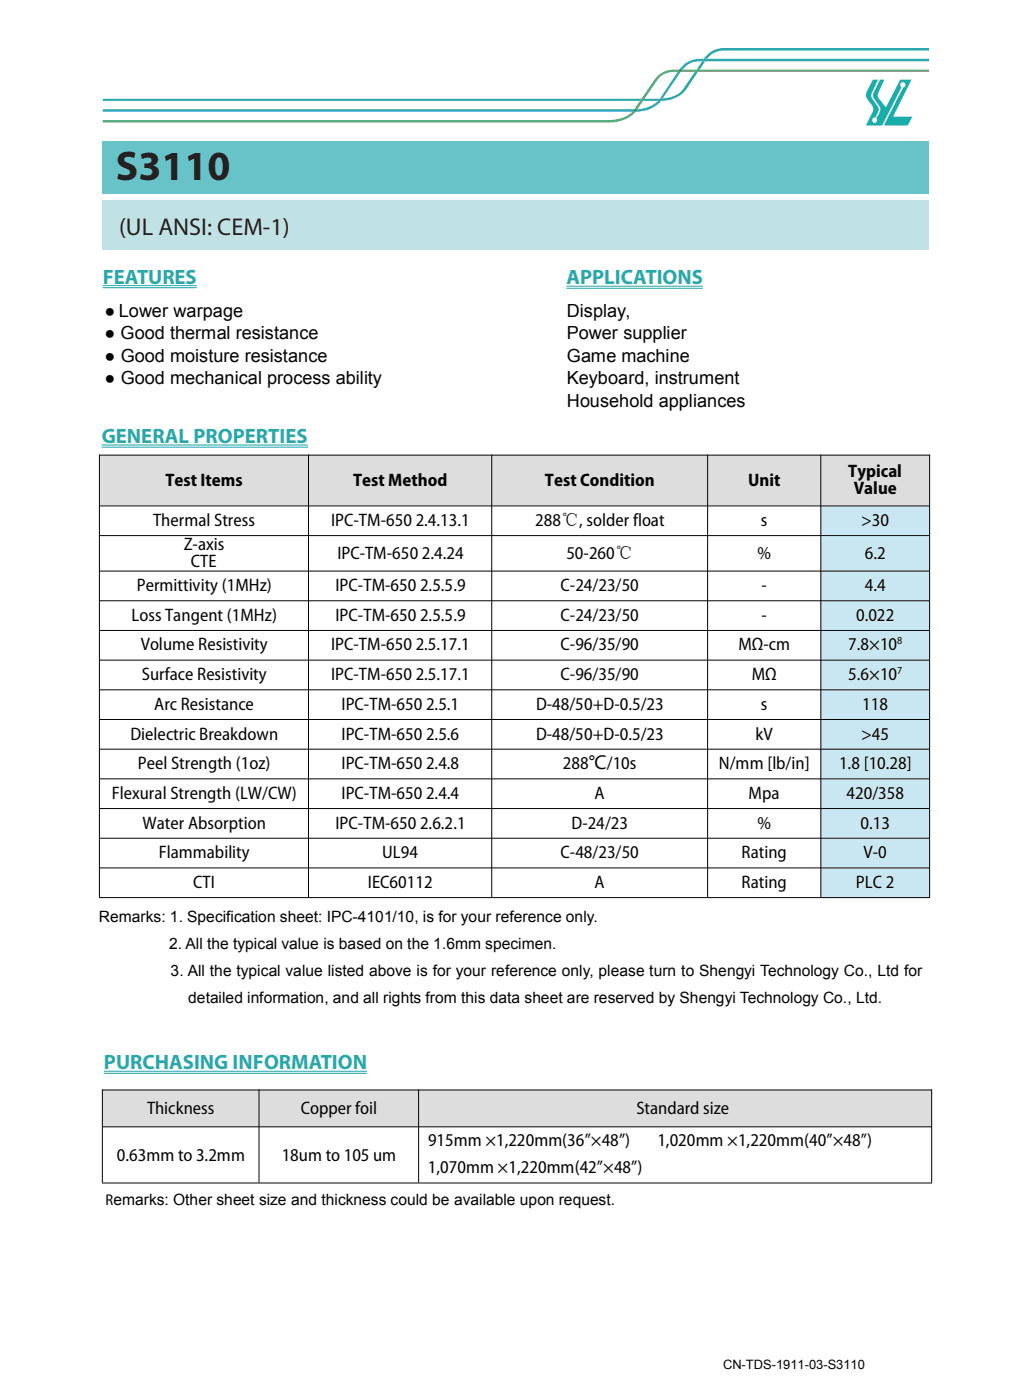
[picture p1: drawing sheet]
<svg xmlns="http://www.w3.org/2000/svg" width="210mm" height="285mm" viewBox="0 0 210 285" stroke-linecap="round" stroke-linejoin="round" font-family="sans-serif">
<path d="M20.9 40.8h168.4v10.1h-168.4z" fill="#c0e2e5"/>
<path d="M20.9 28.8h168.4v10.6h-168.4z" fill="#68c3c9"/>
<path d="M20.9 24.5h103.2a6.4 6.4 0 0 0 5-2.1l4.1-6a4.8 4.8 0 0 1 4.2-2.2h51.9v.4h-51.9a4.1 4.1 0 0 0-3.8 2.1l-4.1 6a7.2 7.2 0 0 1-5.4 2.3h-103.2z" fill-rule="evenodd" fill="#61b047"/>
<path d="M20.9 20.1v.5h109.4l.3-.5zM131.2 20.1l-.3 .5h3.2l.3-.5zM135 20l-.3 .6a6.6 6.6 0 0 0 5-2.2l2.5-3.8h-.6l-2.3 3.4a5.4 5.4 0 0 1-4.3 2zM143 12.5l-1.1 1.7h.6l1.1-1.7zM144.1 11.1l-.7 .9h.6a4.3 4.3 0 0 1 3.5-1.7h41.8v-.5h-41.8a4.6 4.6 0 0 0-3.4 1.3z" fill-rule="evenodd" fill="#23aca3"/>
<path d="M130.6 20.1l-.3 .5h.6l.3-.5zM141.9 14.2l-.3 .4h.6l.3-.4z" fill="#339c4c"/>
<path d="M20.9 22.3v.5h108l.3-.5zM129.8 22.3l-.3 .5a6.4 6.4 0 0 0 5.2-2.2h-.6a6.6 6.6 0 0 1-4.3 1.7zM138.1 14.6l-3.7 5.5 .6-.1 3.7-5.4zM139.2 13.3l-.8 .9h.6a4.4 4.4 0 0 1 4-1.7l.4-.5a5.3 5.3 0 0 0-4.2 1.3zM144 12l-.4 .5h45.7v-.5z" fill-rule="evenodd" fill="#279fcf"/>
<path d="M129.2 22.3l-.3 .5h.6l.3-.5zM138.4 14.2l-.3 .4h.6l.3-.4z" fill-rule="evenodd" fill="#2d9149"/>
<path d="M134.3 20.2l-.2 .4h.6l.3-.6zM143.4 12l-.4 .5h.6l.4-.5z" fill-rule="evenodd" fill="#2c9299"/>
<path d="M177.8 16.2h1l-1.2 2.7-.1 .6 .2 .6 1.1 1.6a.98 .98 0 0 1 0 1.3l-.5 1a.52 .52 0 0 0-.6 .6 .52 .52 0 0 0 .7 .4 .52 .52 0 0 0 .2-.8l-.1-.1 .7-1.3a1.03 1.03 0 0 0-.2-1.3l-1-1.5-.2-.5 .1-.6 1.4-2.7h.8l-1.2 2.7-.1 .6 .1 .5 1.6 1.9 2.9-5.7h2.3l-3.8 7.6h3.9l-.9 1.8h-4.9l4-7.8a.55 .55 0 0 0 .4-.7 .55 .55 0 0 0-.8-.2 .55 .55 0 0 0 0 .9l-3.9 7.8h-3.3l1.3-2.7a1.19 1.19 0 0 0 0-1.4 4.1 4.1 0 0 1-1.3-2l.1-.8z" fill-rule="evenodd" fill="#0cafb6"/>
<path d="M20.3 92.7h42.5v10.3h-42.5z" fill-rule="evenodd" fill="#fff"/>
<path d="M20.3 92.8h42.5v10.2h-42.5z" fill="#ddd"/>
<path d="M62.8 92.7h37.4v10.3h-37.4z" fill-rule="evenodd" fill="#fff"/>
<path d="M62.9 92.8h37.2v10.2h-37.2z" fill="#ddd"/>
<path d="M100.2 92.7h43.9v10.3h-43.9z" fill-rule="evenodd" fill="#fff"/>
<path d="M100.2 92.8h43.9v10.2h-43.9z" fill="#ddd"/>
<path d="M144.1 92.7h23.1v10.3h-23.1z" fill-rule="evenodd" fill="#fff"/>
<path d="M144.2 92.8h23v10.2h-23z" fill="#ddd"/>
<path d="M167.2 92.7h22.2v10.3h-22.2z" fill-rule="evenodd" fill="#fff"/>
<path d="M167.2 92.8h22.1v10.2h-22.1z" fill="#ddd"/>
<g fill="#fff">
<path d="M20.3 103h42.5v6.1h-42.5z" fill-rule="evenodd"/>
<path d="M62.8 103h37.4v6.1h-37.4z" fill-rule="evenodd"/>
<path d="M100.2 103h43.9v6.1h-43.9z" fill-rule="evenodd"/>
<path d="M144.1 103h23.1v6.1h-23.1z" fill-rule="evenodd"/>
<path d="M167.2 103h22.2v6.1h-22.2z" fill-rule="evenodd"/>
</g>
<g fill="#fff">
<path d="M20.3 103.2h42.5v5.9h-42.5z"/>
<path d="M62.9 103.2h37.2v5.9h-37.2z"/>
<path d="M100.2 103.2h43.9v5.9h-43.9z"/>
<path d="M144.2 103.2h23v5.9h-23z"/>
</g>
<path d="M167.2 103.2h22.1v5.9h-22.1z" fill="#c9e7f3"/>
<g fill="#fff">
<path d="M20.3 109.1h42.5v7.2h-42.5z" fill-rule="evenodd"/>
<path d="M62.8 109.1h37.4v7.2h-37.4z" fill-rule="evenodd"/>
<path d="M100.2 109.1h43.9v7.2h-43.9z" fill-rule="evenodd"/>
<path d="M144.1 109.1h23.1v7.2h-23.1z" fill-rule="evenodd"/>
<path d="M167.2 109.1h22.2v7.2h-22.2z" fill-rule="evenodd"/>
</g>
<g fill="#fff">
<path d="M20.3 109.2h42.5v7.1h-42.5z"/>
<path d="M62.9 109.2h37.2v7.1h-37.2z"/>
<path d="M100.2 109.2h43.9v7.1h-43.9z"/>
<path d="M144.2 109.2h23v7.1h-23z"/>
</g>
<path d="M167.2 109.2h22.1v7.1h-22.1z" fill="#c9e7f3"/>
<g fill="#fff">
<path d="M20.3 116.3h42.5v6.1h-42.5z" fill-rule="evenodd"/>
<path d="M62.8 116.3h37.4v6.1h-37.4z" fill-rule="evenodd"/>
<path d="M100.2 116.3h43.9v6.1h-43.9z" fill-rule="evenodd"/>
<path d="M144.1 116.3h23.1v6.1h-23.1z" fill-rule="evenodd"/>
<path d="M167.2 116.3h22.2v6.1h-22.2z" fill-rule="evenodd"/>
</g>
<g fill="#fff">
<path d="M20.3 116.5h42.5v5.9h-42.5z"/>
<path d="M62.9 116.5h37.2v5.9h-37.2z"/>
<path d="M100.2 116.5h43.9v5.9h-43.9z"/>
<path d="M144.2 116.5h23v5.9h-23z"/>
</g>
<path d="M167.2 116.5h22.1v5.9h-22.1z" fill="#c9e7f3"/>
<g fill="#fff">
<path d="M20.3 122.4h42.5v6h-42.5z" fill-rule="evenodd"/>
<path d="M62.8 122.4h37.4v6h-37.4z" fill-rule="evenodd"/>
<path d="M100.2 122.4h43.9v6h-43.9z" fill-rule="evenodd"/>
<path d="M144.1 122.4h23.1v6h-23.1z" fill-rule="evenodd"/>
<path d="M167.2 122.4h22.2v6h-22.2z" fill-rule="evenodd"/>
</g>
<g fill="#fff">
<path d="M20.3 122.5h42.5v5.9h-42.5z"/>
<path d="M62.9 122.5h37.2v5.9h-37.2z"/>
<path d="M100.2 122.5h43.9v5.9h-43.9z"/>
<path d="M144.2 122.5h23v5.9h-23z"/>
</g>
<path d="M167.2 122.5h22.1v5.9h-22.1z" fill="#c9e7f3"/>
<g fill="#fff">
<path d="M20.3 128.4h42.5v6.1h-42.5z" fill-rule="evenodd"/>
<path d="M62.8 128.4h37.4v6.1h-37.4z" fill-rule="evenodd"/>
<path d="M100.2 128.4h43.9v6.1h-43.9z" fill-rule="evenodd"/>
<path d="M144.1 128.4h23.1v6.1h-23.1z" fill-rule="evenodd"/>
<path d="M167.2 128.4h22.2v6.1h-22.2z" fill-rule="evenodd"/>
</g>
<g fill="#fff">
<path d="M20.3 128.6h42.5v5.9h-42.5z"/>
<path d="M62.9 128.6h37.2v5.9h-37.2z"/>
<path d="M100.2 128.6h43.9v5.9h-43.9z"/>
<path d="M144.2 128.6h23v5.9h-23z"/>
</g>
<path d="M167.2 128.6h22.1v5.9h-22.1z" fill="#c9e7f3"/>
<g fill="#fff">
<path d="M20.3 134.5h42.5v6h-42.5z" fill-rule="evenodd"/>
<path d="M62.8 134.5h37.4v6h-37.4z" fill-rule="evenodd"/>
<path d="M100.2 134.5h43.9v6h-43.9z" fill-rule="evenodd"/>
<path d="M144.1 134.5h23.1v6h-23.1z" fill-rule="evenodd"/>
<path d="M167.2 134.5h22.2v6h-22.2z" fill-rule="evenodd"/>
</g>
<g fill="#fff">
<path d="M20.3 134.6h42.5v5.9h-42.5z"/>
<path d="M62.9 134.6h37.2v5.9h-37.2z"/>
<path d="M100.2 134.6h43.9v5.9h-43.9z"/>
<path d="M144.2 134.6h23v5.9h-23z"/>
</g>
<path d="M167.2 134.6h22.1v5.9h-22.1z" fill="#c9e7f3"/>
<g fill="#fff">
<path d="M20.3 140.5h42.5v6.1h-42.5z" fill-rule="evenodd"/>
<path d="M62.8 140.5h37.4v6.1h-37.4z" fill-rule="evenodd"/>
<path d="M100.2 140.5h43.9v6.1h-43.9z" fill-rule="evenodd"/>
<path d="M144.1 140.5h23.1v6.1h-23.1z" fill-rule="evenodd"/>
<path d="M167.2 140.5h22.2v6.1h-22.2z" fill-rule="evenodd"/>
</g>
<g fill="#fff">
<path d="M20.3 140.7h42.5v5.9h-42.5z"/>
<path d="M62.9 140.7h37.2v5.9h-37.2z"/>
<path d="M100.2 140.7h43.9v5.9h-43.9z"/>
<path d="M144.2 140.7h23v5.9h-23z"/>
</g>
<path d="M167.2 140.7h22.1v5.9h-22.1z" fill="#c9e7f3"/>
<g fill="#fff">
<path d="M20.3 146.6h42.5v6h-42.5z" fill-rule="evenodd"/>
<path d="M62.8 146.6h37.4v6h-37.4z" fill-rule="evenodd"/>
<path d="M100.2 146.6h43.9v6h-43.9z" fill-rule="evenodd"/>
<path d="M144.1 146.6h23.1v6h-23.1z" fill-rule="evenodd"/>
<path d="M167.2 146.6h22.2v6h-22.2z" fill-rule="evenodd"/>
</g>
<g fill="#fff">
<path d="M20.3 146.7h42.5v5.9h-42.5z"/>
<path d="M62.9 146.7h37.2v5.9h-37.2z"/>
<path d="M100.2 146.7h43.9v5.9h-43.9z"/>
<path d="M144.2 146.7h23v5.9h-23z"/>
</g>
<path d="M167.2 146.7h22.1v5.9h-22.1z" fill="#c9e7f3"/>
<g fill="#fff">
<path d="M20.3 152.6h42.5v6.1h-42.5z" fill-rule="evenodd"/>
<path d="M62.8 152.6h37.4v6.1h-37.4z" fill-rule="evenodd"/>
<path d="M100.2 152.6h43.9v6.1h-43.9z" fill-rule="evenodd"/>
<path d="M144.1 152.6h23.1v6.1h-23.1z" fill-rule="evenodd"/>
<path d="M167.2 152.6h22.2v6.1h-22.2z" fill-rule="evenodd"/>
</g>
<g fill="#fff">
<path d="M20.3 152.8h42.5v5.9h-42.5z"/>
<path d="M62.9 152.8h37.2v5.9h-37.2z"/>
<path d="M100.2 152.8h43.9v5.9h-43.9z"/>
<path d="M144.2 152.8h23v5.9h-23z"/>
</g>
<path d="M167.2 152.8h22.1v5.9h-22.1z" fill="#c9e7f3"/>
<g fill="#fff">
<path d="M20.3 158.7h42.5v6h-42.5z" fill-rule="evenodd"/>
<path d="M62.8 158.7h37.4v6h-37.4z" fill-rule="evenodd"/>
<path d="M100.2 158.7h43.9v6h-43.9z" fill-rule="evenodd"/>
<path d="M144.1 158.7h23.1v6h-23.1z" fill-rule="evenodd"/>
<path d="M167.2 158.7h22.2v6h-22.2z" fill-rule="evenodd"/>
</g>
<g fill="#fff">
<path d="M20.3 158.8h42.5v5.9h-42.5z"/>
<path d="M62.9 158.8h37.2v5.9h-37.2z"/>
<path d="M100.2 158.8h43.9v5.9h-43.9z"/>
<path d="M144.2 158.8h23v5.9h-23z"/>
</g>
<path d="M167.2 158.8h22.1v5.9h-22.1z" fill="#c9e7f3"/>
<g fill="#fff">
<path d="M20.3 164.7h42.5v6.1h-42.5z" fill-rule="evenodd"/>
<path d="M62.8 164.7h37.4v6.1h-37.4z" fill-rule="evenodd"/>
<path d="M100.2 164.7h43.9v6.1h-43.9z" fill-rule="evenodd"/>
<path d="M144.1 164.7h23.1v6.1h-23.1z" fill-rule="evenodd"/>
<path d="M167.2 164.7h22.2v6.1h-22.2z" fill-rule="evenodd"/>
</g>
<g fill="#fff">
<path d="M20.3 164.9h42.5v5.9h-42.5z"/>
<path d="M62.9 164.9h37.2v5.9h-37.2z"/>
<path d="M100.2 164.9h43.9v5.9h-43.9z"/>
<path d="M144.2 164.9h23v5.9h-23z"/>
</g>
<path d="M167.2 164.9h22.1v5.9h-22.1z" fill="#c9e7f3"/>
<g fill="#fff">
<path d="M20.3 170.8h42.5v6h-42.5z" fill-rule="evenodd"/>
<path d="M62.8 170.8h37.4v6h-37.4z" fill-rule="evenodd"/>
<path d="M100.2 170.8h43.9v6h-43.9z" fill-rule="evenodd"/>
<path d="M144.1 170.8h23.1v6h-23.1z" fill-rule="evenodd"/>
<path d="M167.2 170.8h22.2v6h-22.2z" fill-rule="evenodd"/>
</g>
<g fill="#fff">
<path d="M20.3 170.9h42.5v5.9h-42.5z"/>
<path d="M62.9 170.9h37.2v5.9h-37.2z"/>
<path d="M100.2 170.9h43.9v5.9h-43.9z"/>
<path d="M144.2 170.9h23v5.9h-23z"/>
</g>
<path d="M167.2 170.9h22.1v5.9h-22.1z" fill="#c9e7f3"/>
<g fill="#fff">
<path d="M20.3 176.8h42.5v6.2h-42.5z" fill-rule="evenodd"/>
<path d="M62.8 176.8h37.4v6.2h-37.4z" fill-rule="evenodd"/>
<path d="M100.2 176.8h43.9v6.2h-43.9z" fill-rule="evenodd"/>
<path d="M144.1 176.8h23.1v6.2h-23.1z" fill-rule="evenodd"/>
<path d="M167.2 176.8h22.2v6.2h-22.2z" fill-rule="evenodd"/>
</g>
<g fill="#fff">
<path d="M20.3 177h42.5v5.9h-42.5z"/>
<path d="M62.9 177h37.2v5.9h-37.2z"/>
<path d="M100.2 177h43.9v5.9h-43.9z"/>
<path d="M144.2 177h23v5.9h-23z"/>
</g>
<path d="M167.2 177h22.1v5.9h-22.1z" fill="#c9e7f3"/>
<g fill="none" stroke="#030303" stroke-width=".2">
<path d="M20.2 92.8h169.2M20.3 92.7v90.2M62.8 92.7v90.2M100.2 92.7v90.2M144.1 92.7v90.2M167.2 92.7v90.2M189.4 92.7v90.2M20.2 103.1h169.2M20.2 109.2h169.2M20.2 116.4h169.2M20.2 122.5h169.2M20.2 128.5h169.2"/>
<path d="M20.2 134.6h169.2M20.2 140.6h169.2M20.2 146.7h169.2M20.2 152.7h169.2M20.2 158.8h169.2M20.2 164.8h169.2M20.2 170.9h169.2M20.2 176.9h169.2M20.2 183h169.2"/>
</g>
<g fill="#ddd">
<path d="M20.9 222.2h31.8v7.4h-31.8z"/>
<path d="M52.8 222.2h32.4v7.4h-32.4z"/>
<path d="M85.3 222.2h104.4v7.4h-104.4z"/>
</g>
<g fill="#fff">
<path d="M20.9 229.7h31.8v11.4h-31.8z"/>
<path d="M85.3 229.7h104.4v11.4h-104.4z"/>
</g>
<path d="M20.8 222.2h169.1M20.8 229.7h169.1M20.9 222.1v18.9M52.8 222.1v18.9M85.3 222.1v18.9M189.8 222.1v18.9M20.8 241.1h169.1" fill="none" stroke="#030303" stroke-width=".2"/>
<path d="M20.9 58.2h19.2M20.9 58.6h19.2M115.4 58.3h27.8M115.4 58.8h27.8M20.7 90.7h42M20.7 91.1h42M21.2 218.4h53.6M21.2 218.8h53.6" fill="none" stroke="#2aa7ab" stroke-width=".21"/>
<text font-size="8.5" fill="#231f20" x="23.6" y="36.8">S3110</text>
<text font-size="5" fill="#231f20" x="24.3" y="47.9">(UL ANSI: CEM-1)</text>
<g font-size="4.2" fill="#2aa7ab">
<text x="20.9" y="57.9">FEATURES</text>
<text x="115.4" y="58">APPLICATIONS</text>
<text x="20.7" y="90.4">GENERAL PROPERTIES</text>
<text x="21.2" y="217.9">PURCHASING INFORMATION</text>
</g>
<g font-size="3.7" fill="#030303">
<text x="21.3" y="64.6">● Lower warpage</text>
<text x="115.5" y="64.6">Display,</text>
<text x="21.3" y="69.2">● Good thermal resistance</text>
<text x="115.5" y="69.2">Power supplier</text>
<text x="21.3" y="73.7">● Good moisture resistance</text>
<text x="115.5" y="73.7">Game machine</text>
<text x="21.3" y="78.4">● Good mechanical process ability</text>
<text x="115.5" y="78.4">Keyboard, instrument</text>
<text x="115.5" y="82.9">Household appliances</text>
<text x="33.7" y="99">Test Items</text>
<text x="71.9" y="99">Test Method</text>
<text x="111" y="99">Test Condition</text>
<text x="152.4" y="99">Unit</text>
<text x="172.8" y="97.2">Typical</text>
<text x="173.9" y="100.7">Value</text>
<text x="31.2" y="107.2">Thermal Stress</text>
<text x="67.4" y="107.2">IPC-TM-650</text>
<text x="84.7" y="107.2">2.4.13.1</text>
<text x="109" y="107.2">288℃, solder float</text>
<text x="155" y="107.2">s</text>
<text x="175.4" y="107.2">&gt;30</text>
<text x="37.4" y="112.1">Z-axis</text>
<text x="68.7" y="113.9">IPC-TM-650</text>
<text x="85.9" y="113.9">2.4.24</text>
<text x="115.4" y="113.9">50-260℃</text>
<text x="154.3" y="113.9">%</text>
<text x="176.2" y="113.9">6.2</text>
<text x="38.9" y="115.6">CTE</text>
<text x="27.9" y="120.5">Permittivity (1MHz)</text>
<text x="68.3" y="120.5">IPC-TM-650</text>
<text x="85.6" y="120.5">2.5.5.9</text>
<text x="114.2" y="120.5">C-24/23/50</text>
<text x="155.1" y="120.5">-</text>
<text x="176.2" y="120.5">4.4</text>
<text x="26.8" y="126.5">Loss Tangent (1MHz)</text>
<text x="68.3" y="126.5">IPC-TM-650</text>
<text x="85.6" y="126.5">2.5.5.9</text>
<text x="114.2" y="126.5">C-24/23/50</text>
<text x="155.1" y="126.5">-</text>
<text x="174.4" y="126.5">0.022</text>
<text x="28.7" y="132.6">Volume Resistivity</text>
<text x="67.4" y="132.6">IPC-TM-650</text>
<text x="84.7" y="132.6">2.5.17.1</text>
<text x="114.2" y="132.6">C-96/35/90</text>
<text x="150.4" y="132.6">MΩ-cm</text>
<text x="172.8" y="132.6">7.8×10</text>
<text x="28.9" y="138.6">Surface Resistivity</text>
<text x="67.4" y="138.6">IPC-TM-650</text>
<text x="84.7" y="138.6">2.5.17.1</text>
<text x="114.2" y="138.6">C-96/35/90</text>
<text x="153.1" y="138.6">MΩ</text>
<text x="172.8" y="138.6">5.6×10</text>
<text x="31.4" y="144.7">Arc Resistance</text>
<text x="69.6" y="144.7">IPC-TM-650</text>
<text x="86.8" y="144.7">2.5.1</text>
<text x="109.2" y="144.7">D-48/50+D-0.5/23</text>
<text x="155" y="144.7">s</text>
<text x="175.6" y="144.7">118</text>
<text x="26.6" y="150.7">Dielectric Breakdown</text>
<text x="69.6" y="150.7">IPC-TM-650</text>
<text x="86.8" y="150.7">2.5.6</text>
<text x="109.2" y="150.7">D-48/50+D-0.5/23</text>
<text x="153.9" y="150.7">kV</text>
<text x="175.4" y="150.7">&gt;45</text>
<text x="28.1" y="156.8">Peel Strength (1oz)</text>
<text x="69.6" y="156.8">IPC-TM-650</text>
<text x="86.8" y="156.8">2.4.8</text>
<text x="114.7" y="156.8">288℃/10s</text>
<text x="146.4" y="156.8">N/mm [lb/in]</text>
<text x="170.9" y="156.8">1.8 [10.28]</text>
<text x="22.8" y="162.8">Flexural Strength (LW/CW)</text>
<text x="69.6" y="162.8">IPC-TM-650</text>
<text x="86.8" y="162.8">2.4.4</text>
<text x="121.1" y="162.8">A</text>
<text x="152.5" y="162.8">Mpa</text>
<text x="172.5" y="162.8">420/358</text>
<text x="29" y="168.9">Water Absorption</text>
<text x="68.3" y="168.9">IPC-TM-650</text>
<text x="85.6" y="168.9">2.6.2.1</text>
<text x="116.4" y="168.9">D-24/23</text>
<text x="154.3" y="168.9">%</text>
<text x="175.3" y="168.9">0.13</text>
<text x="32.3" y="174.9">Flammability</text>
<text x="77.9" y="174.9">UL94</text>
<text x="114.2" y="174.9">C-48/23/50</text>
<text x="151.1" y="174.9">Rating</text>
<text x="175.9" y="174.9">V-0</text>
<text x="39.3" y="181">CTI</text>
<text x="74.9" y="181">IEC60112</text>
<text x="121.1" y="181">A</text>
<text x="151.1" y="181">Rating</text>
<text x="174.4" y="181">PLC 2</text>
<text x="30" y="227.1">Thickness</text>
<text x="61.3" y="227.1">Copper foil</text>
<text x="129.6" y="227.1">Standard size</text>
<text x="87.2" y="233.7">915mm ×1,220mm(36”×48”)</text>
<text x="133.9" y="233.7">1,020mm ×1,220mm(40”×48”)</text>
<text x="23.8" y="236.5">0.63mm to 3.2mm</text>
<text x="57.4" y="236.5">18um to 105 um</text>
<text x="87.2" y="239.2">1,070mm ×1,220mm(42”×48”)</text>
</g>
<g font-size="3.2" fill="#030303">
<text x="20.1" y="188">Remarks: 1. Specification sheet: IPC-4101/10, is for your reference only.</text>
<text x="34.5" y="193.5">2. All the typical value is based on the 1.6mm specimen.</text>
<text x="34.8" y="199">3. All the typical value listed above is for your reference only, please turn to Shengyi Technology Co., Ltd for</text>
<text x="38.3" y="204.5">detailed information, and all rights from this data sheet are reserved by Shengyi Technology Co., Ltd.</text>
<text x="21.5" y="245.6">Remarks: Other sheet size and thickness could be available upon request.</text>
</g>
<text font-size="2.6" fill="#030303" x="147.3" y="279">CN-TDS-1911-03-S3110</text>
<g font-size="2.2" fill="#030303">
<text x="182.8" y="131.3">8</text>
<text x="182.8" y="137.4">7</text>
</g>
</svg>
